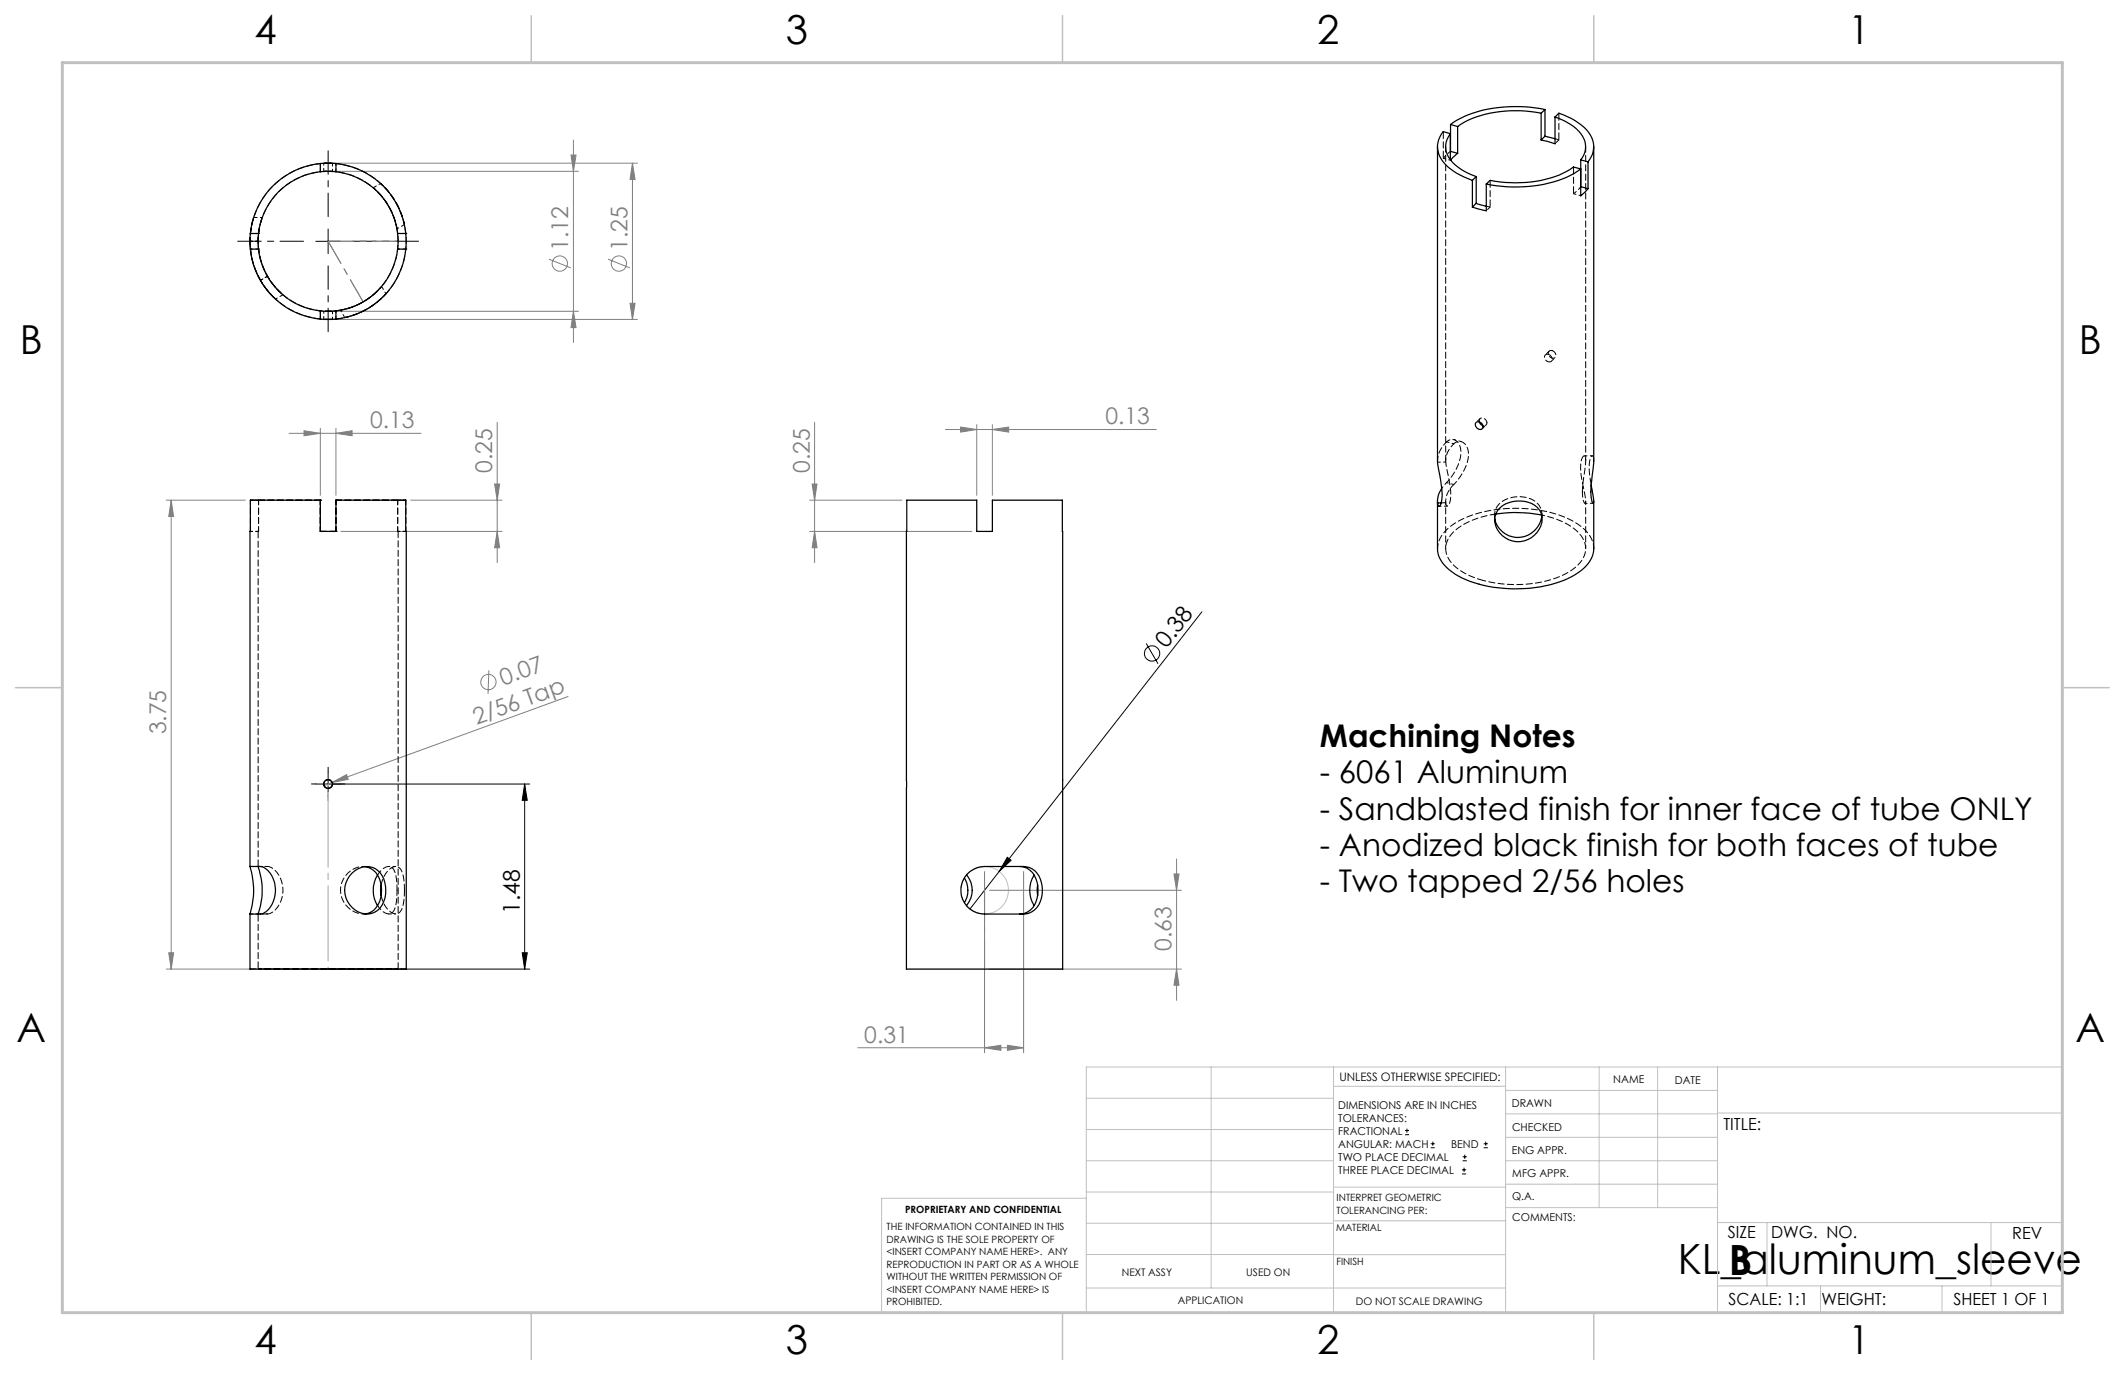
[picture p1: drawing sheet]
<svg xmlns="http://www.w3.org/2000/svg" width="432mm" height="279mm" viewBox="0 0 432 279" stroke-linecap="round" stroke-linejoin="round" font-family="sans-serif">
<g fill="none" stroke="#808080" stroke-width=".2">
<path d="M67.7 34.8h49.8M67.7 33.2h61.8M116 31.5h1.1l-.6 3.3zM116.5 28.5v41.1M128.5 33.2l.5 3.3h-1zM128.5 33.2v31.7M111.5 52.7l4.5 1.7M123.5 52.7l4.5 1.7M67.7 63.3h49.8M67.7 64.9h61.8M116.5 63.3l.6 3.3h-1.1zM128 61.6h1l-.5 3.3z"/>
<path d="M58.7 88.1h26.8M61.8 87.5l3.3 .6-3.3 .4zM65.1 87v13.6M68.3 88.1l3.2-.6v1zM68.3 87v13.6M100.5 98.4h1l-.5 3.2zM101 85.8v28.5M165 98.4h1l-.5 3.2zM165.5 85.8v28.5M192.1 87.3h42.8M195.2 86.8l3.3 .5-3.3 .5zM198.5 86.3v14.3"/>
<path d="M201.6 87.3l3.4-.5v1zM201.6 86.3v14.3M33.8 101.6h16M34.8 101.6l.5 3.4h-1zM34.8 101.6v95.3M69.3 108h32.7M83.5 101.6h18.5M101 108l.5 3.3h-1zM164.5 101.6h18.8M164.5 108h33M165.5 108l.5 3.3h-1zM99.3 136.2l-.1 4.8"/>
<path d="M67.5 159l2.9-1.6 .4 1zM67.5 159l-1.7 .6M115.4 141.5l-47.9 17.5M200.1 177.1v36.8M208 177.1v36.8M238.5 177.6h1.1l-.5 3.3zM239.1 174.6v28.7M33.8 196.9h17.6M34.3 193.6h1l-.5 3.3zM201.1 196.9h39M201.1 180.9h39M239.1 196.9l.5 3.3h-1.1z"/>
<path d="M174.3 212.9h33.7M200.1 212.9l3.3-.5v1zM204.7 212.4l3.3 .5-3.3 .5z"/>
<circle cx="113.8" cy="53.6" r="1.55"/>
<circle cx="125.8" cy="53.6" r="1.55"/>
<circle cx="99.3" cy="138.6" r="1.55"/>
</g>
<g fill="none" stroke="#000" stroke-width=".2">
<path d="M64.2 49h4.9M66.7 46.5v5M232.9 130.7l2.4 4.2M244.2 124.3l-41.2 52.8M66.7 156.8v5M106.6 159.3v37.6M106.6 159.3l.5 3.3h-1zM107.6 159.3h-43.4M203 177.1l-5.9 7.6M204.7 174.2l.8 .6-2.5 2.3zM67.7 196.9h39.9M106.1 193.6h1l-.5 3.3z"/>
<path d="M285.5 230.6h.8M285.5 229.7h.8M285.9 229.3v.9M290.7 233.2h.8M290.7 232.4h.8M291.1 232v.8M297.1 238.5h.8M297.1 237.7h.8M297.2 235.9h.9M297.2 235.1h.9M297.5 237.3v.8M297.6 234.6v.9"/>
<path d="M301.5 233.2h.8M301.5 232.4h.8M301.9 232v.8"/>
<circle cx="234.1" cy="132.8" r="1.55"/>
</g>
<path d="M204.7 179.5a4.8 4.8 0 0 0-8.1-2 4.8 4.8 0 0 0 2.2 8 4.8 4.8 0 0 0 6-5.7l-.1-.3" fill="none" stroke="#c0c0c0" stroke-width=".2" stroke-dasharray="15.2 1.3 1.3 1.3" stroke-dashoffset="2" stroke-linecap="butt"/>
<path d="M64.2 159.3h-.9M66.7 156.8v-.9M69.2 159.3h.9M66.7 161.8v.9" fill="none" stroke="#000" stroke-width=".2" stroke-dasharray="15.2 1.3 1.3 1.3"/>
<path d="M66.7 196.9v-37.6" fill="none" stroke="#c0c0c0" stroke-width=".2" stroke-dasharray="15.2 1.3 1.3 1.3" stroke-dashoffset="-1.7"/>
<path d="M200.1 196.9v-16" fill="none" stroke="#c0c0c0" stroke-width=".2" stroke-dasharray="15.2 1.3 1.3 1.3" stroke-dashoffset="9.1"/>
<g fill="none" stroke="#c0c0c0" stroke-width=".2">
<path d="M246.1 216.8v44.9M271 216.8v49.9M305.9 216.8v49.9M324.9 216.8v28.6M336.8 216.8v28.6M349 216.8v49.9M220.7 235.9h50.3M220.7 229.5h50.3M220.7 223.2h50.3M271 220.7h34.9M305.9 231.1h43.1M305.9 226.3h43.1"/>
<path d="M305.9 221.6h43.1M305.9 235.9h43.1M349 226.2h70.1M220.7 243.5h-41.6v23.2h240v-49.9h-198.4v49.9M220.7 248.6h50.3M220.7 242.2h50.3M220.7 254.9h50.3M271 255h34.9M271 248.1h35M271 241.2h35M305.9 240.6h43.1M306 245.4h43"/>
<path d="M349 248.4h70.1M359.1 248.4v12.9M404.6 248.4v12.9M220.7 261.7h85.2M349 261.3h70.1M369.9 261.3v5.4M394.6 261.3v5.4"/>
</g>
<path d="M107.9 3.2v9.5M215.9 3.2v9.5M323.8 3.2v9.5M3.1 139.7h9.6M419.1 139.7h9.5M107.9 266.7v9.6M215.9 266.7v9.6M323.8 266.7v9.6" fill="none" stroke="#c0c0c0" stroke-width=".3"/>
<path d="M12.7 12.7h406.4v254h-406.4z" fill="none" stroke="#c0c0c0" stroke-width=".6"/>
<path d="M61.7 49h-13.4M66.7 44v-13.4M66.7 54v13.4M71.7 49h13.4" fill="none" stroke="#000" stroke-width=".2" stroke-dasharray="15.2 1.3 1.3 1.3" stroke-dashoffset="10.5"/>
<path d="M66.7 49h14.2M66.7 49l7.1 12.3" fill="none" stroke="#808080" stroke-width=".2" stroke-dasharray="15.2 1.3 1.3 1.3" stroke-dashoffset="10"/>
<g fill="#000">
<path d="M204.7 174.2l.8 .6-2.5 2.3z"/>
<path d="M106.1 193.6h1l-.5 3.3zM106.6 159.3l.5 3.3h-1z"/>
</g>
<g fill="#808080">
<path d="M67.5 159l2.9-1.6 .4 1z"/>
<path d="M239.1 196.9l.5 3.3h-1.1zM238.5 177.6h1.1l-.5 3.3z"/>
<path d="M200.1 212.9l3.3-.5v1zM204.7 212.4l3.3 .5-3.3 .5z"/>
<path d="M61.8 87.5l3.3 .6-3.3 .4zM68.3 88.1l3.2-.6v1z"/>
<path d="M116 31.5h1.1l-.6 3.3zM116.5 63.3l.6 3.3h-1.1zM128.5 33.2l.5 3.3h-1zM128 61.6h1l-.5 3.3zM34.8 101.6l.5 3.4h-1zM34.3 193.6h1l-.5 3.3zM100.5 98.4h1l-.5 3.2zM101 108l.5 3.3h-1zM165 98.4h1l-.5 3.2zM165.5 108l.5 3.3h-1z"/>
<path d="M195.2 86.8l3.3 .5-3.3 .5zM201.6 87.3l3.4-.5v1z"/>
</g>
<g fill="none" stroke="#000" stroke-width=".25">
<path d="M65.1 34.9a14.2 14.2 0 0 0-12.6 12.5M65.1 33.2a15.9 15.9 0 0 0-14.2 14.2M65.1 34.9h3.2M65.1 33.2h3.2M65.1 33.2v1.7M68.3 33.2a15.9 15.9 0 0 1 14.1 14.2M68.3 34.9a14.2 14.2 0 0 1 12.5 12.5M68.3 33.2v1.7M292.1 29.8v64.1l.2 1.4a17.5 17.5 0 0 1 .5 6.9l-.2 .6-.2 .1-.2-.2-.1-.5M294.7 27.2l-1.4-.5a4.8 4.8 0 0 0 .8 7.1l1.8 1.4 3.3 1.5M294.7 27.2a4.4 4.4 0 0 0 1 6.3l1.9 1.3 2.4 1.1M294.7 27.2v5.3"/>
<path d="M294.7 25.3v5.5l1.5 .4M294.7 25.3l1.5 .4M296.2 31.2l-1.4 1.4M296.2 25.7v5.5M299.2 36.7v5.4M300 35.9v5.4M300 35.9l-.8 .8M302 37.4v5.4l-2.8-.7M302 37.4l.8-.7a24.3 24.3 0 0 0 15.6-1.9l1.3-.9 1.5 .4a22.6 22.6 0 0 1-13.9 3.7l-3.2-.3zM313.2 23a24.6 24.6 0 0 0-15.7 1.8l-1.3 .9M313.2 23v5.4M313.9 22.3a27.2 27.2 0 0 0-17.8 2.1l-1.4 .9"/>
<path d="M313.9 27.7l2.1 .5M313.9 22.3v5.4M313.9 22.3l-.7 .7M313.9 27.7l-.7 .7M316 23.8l.8-.8a12.1 12.1 0 0 1 6.3 4.4 4.6 4.6 0 0 1-.4 5.5M316 23.8a9.1 9.1 0 0 1 6.1 4.9l.1 .6a4.1 4.1 0 0 1-1 3.2M316 23.8v5.4l-2.8-.8M321.2 32.5v7.3l1.5-1.5M321.2 32.5l1.5 .4M321.2 37.9l1.5 .4M322.7 32.9v5.4M323.8 29.8v64.2l-.1 1.4a15.8 15.8 0 0 0-.1 6.8h.2v-.4l-.5-3.2"/>
<path d="M50.9 50.6a15.9 15.9 0 0 0 14.2 14.2M50.9 47.4v3.2M50.9 50.6h1.6M50.9 47.4h1.6M52.5 50.6a14.2 14.2 0 0 0 12.6 12.6M52.5 47.4l-.1 1.6 .1 1.6M80.8 50.6a14.2 14.2 0 0 1-12.5 12.6M80.8 47.4l.1 1.2-.1 2M80.8 50.6h1.6M80.8 47.4h1.6M82.4 50.6a15.9 15.9 0 0 1-14.1 14.2M82.4 47.4l.1 1.6-.1 1.6"/>
<path d="M300 41.3l2 .6M300 41.3l-.8 .8M65.1 63.2h3.2M65.1 64.8h3.2M65.1 63.2v1.6M65.8 64.9h.1M67.6 64.9h.1M68.3 63.2v1.6M292.9 99.2l-.6 1.4-.2 1.6M299.9 85.9a.87 .87 0 0 1 1.2 .1 .87 .87 0 0 1-.1 1.2 .98 .98 0 0 1-1.1-1.3zM300.6 85.7l.2 .4 .5 .4M184.3 101.6h14.2v6.4h3.1v-6.4h14.3v95.3h-31.7z"/>
<path d="M292.1 102.2h.7M303.9 104.5a28.3 28.3 0 0 1 9.4 .2M304.7 103.3a6 6 0 0 1 7.6-.2 3.8 3.8 0 0 1-.5 5.6 4.7 4.7 0 0 1-5.3 .9 4.7 4.7 0 0 1-2.7-4.6l.5-1.2zM313.3 104.7a4.8 4.8 0 0 1-4.5 4.5 4.8 4.8 0 0 1-5.1-3.7M323.8 101.8v9.7a6.4 6.4 0 0 1-3.7 5.3 26.1 26.1 0 0 1-16.6 2.5 17.1 17.1 0 0 1-10.1-4.6l-.4-.5a4.6 4.6 0 0 1-.9-2.7v-9.6M50.8 176.1a16 16 0 0 1 0 9.6M50.8 176.1h.3a5.3 5.3 0 0 1 2.9 .4 5.8 5.8 0 0 1-.5 9.1l-.6 .1h-2.1M50.8 176.1l.1-74.5h14.2v6.4h3.2v-6.4h14.1l.1 95.3h-31.7v-11.2M52.4 176.1a14.2 14.2 0 0 1 0 9.6M71.6 177.4a3.8 3.8 0 0 1 4-1.2 3.8 3.8 0 0 1 2.6 3.2 5.4 5.4 0 0 1-2 5.9 4.5 4.5 0 0 1-6.1-3.7 4.9 4.9 0 0 1 1.5-4.2zM74.2 176.1a4 4 0 0 1 3.3 4 5.1 5.1 0 0 1-2.1 5.2l-1.2 .4M76.7 177.8a5.9 5.9 0 0 0 0 6.2"/>
<path d="M77.4 179.9l-.1 1.1 .1 1M196 178.4a4.8 4.8 0 0 1 0 5M196.4 177.8a4.7 4.7 0 0 1 0 6.2M196.5 177.7a5.2 5.2 0 0 1 4.6-1.6h6a4.1 4.1 0 0 1 4.7 4.1 5 5 0 0 1-2.8 5.4l-1 .1h-6.9a4.9 4.9 0 0 1-5.2-2.3 4.9 4.9 0 0 1 .6-5.7zM207.2 176.1a3.8 3.8 0 0 1 3.5 3.2 5.9 5.9 0 0 1-1.3 5.6 3.2 3.2 0 0 1-2.2 .8M210.1 177.8a5.9 5.9 0 0 0 0 6.2M210.9 179.9l-.2 1.1 .2 1"/>
<circle cx="66.7" cy="159.3" r=".89"/>
</g>
<g fill="none" stroke="#000" stroke-width=".2" stroke-dasharray="1.3 .6">
<path d="M65.1 34.9h.1M65.1 33.2h.1M68.3 34.9h.1M68.3 33.2h.1M294.7 32.5v.1M294.7 32.6l.1-.1M50.9 50.6h.1M50.9 47.4h.1M52.5 50.6h.1M52.5 47.4h.1M80.8 47.4h.1M80.8 50.6h.1"/>
<path d="M82.5 47.4h.1M82.5 50.6h.1M65.1 63.2h.1M65.1 64.8h.1M68.3 63.2h.1M68.3 64.8h.1M50.8 108h.1M52.5 108h.1M65.1 108h3.2M65.1 108h.1M65.1 101.6h.1M68.3 108h.1"/>
<path d="M68.3 101.6h.1M68.3 108h-3.2M80.8 108h.1M82.5 108h.1M80.9 196.9v-88.9M82.2 180.9l-.2-2.3a2.54 2.54 0 0 0-1.4-2.5 3.7 3.7 0 0 0-3 3.3l-.1 .5M82.6 196.9h-31.8"/>
</g>
<g fill="none" stroke="#000" stroke-width=".2" stroke-dasharray="1.3 .6" stroke-dashoffset=".8">
<path d="M65.1 33.2v1.7M65.8 33.1v1.7M67.6 34.8v-1.7M68.3 33.2v1.7M293.3 32.2l1.4 .4M319.7 39.4l1.5 .4M50.8 49h1.7M50.9 47.4h1.6M50.9 50.6h1.6M52.5 49h-1.7M52.9 57l1.5-.9M54.4 56.1l-1.5 .9"/>
<path d="M80.8 50.6h1.7M80.8 47.4h1.7M65.1 63.2v1.6M65.8 63.2v1.7M67.6 64.9v-1.7M68.3 63.2v1.6M293.8 93.9h-1.7M293.9 98.1l-.9 1.1M293.9 89.8l1.5 .4M295.4 98.5l-1.5-.4M296.9 89.7l-1.5-.4M323.6 92.6h-1.7"/>
<path d="M50.9 101.6h1.6M50.9 108h1.6M52.5 101.6h-1.6M80.8 101.6h1.7M80.8 108h1.7M82.5 101.6h-1.7M292.4 102.9l1.7-.1M322.1 102.3h1.6M50.8 176.1h1.7M52.5 185.7h-1.7"/>
</g>
<path d="M66.7 34.8h-.9h1.8h-.9M66.7 33.1l-.9 .1h1.8l-.9-.1M293.3 26.7v5.5M302.8 36.6v5.5M316.8 28.4v-5.4M319.7 39.4v-5.5M67.6 63.2h-1.8h1.8M67.6 64.9h-1.8h1.8M323.9 93.7l-.1-.9-.1-.2-.3 .1a9.3 9.3 0 0 0-.1 5.9M52.5 185.7v11.2M66.7 196.9h14.2h-28.4h14.2" fill="none" stroke="#000" stroke-width=".2" stroke-dasharray="1.3 .6" stroke-dashoffset="-.2"/>
<path d="M52.5 49a14.2 14.2 0 0 0 1.9 7.1M54.4 56.1a14.2 14.2 0 0 1-1.9-7.1M66.7 63.2a14.2 14.2 0 0 0 12.5-21 14.2 14.2 0 0 0-24.5-.9 14.2 14.2 0 0 0 11 21.9h1M301.3 117.9a24.5 24.5 0 0 0 17.6-1.7 5.6 5.6 0 0 0 3.3-5.4 7 7 0 0 0-4.3-4.6l-2.4-1-2.2-.5M66.7 158.4a.89 .89 0 0 0-.8 1.3 .89 .89 0 0 0 1.5 .1 .89 .89 0 0 0-.5-1.4h-.2M66.9 158.4a.89 .89 0 0 0-1.1 1.1 .89 .89 0 0 0 1.4 .5 .89 .89 0 0 0-.1-1.5l-.2-.1M67.6 159.3a.89 .89 0 0 1-1.3 .8 .89 .89 0 0 1-.2-1.5 .89 .89 0 0 1 1.4 .5l.1 .2M54.4 176.1h-1.5M80.4 176.1h-1.4M52.9 185.7h1.5M79 185.7h1.4" fill="none" stroke="#000" stroke-width=".2" stroke-dasharray="1.3 .6" stroke-dashoffset=".7"/>
<g fill="none" stroke="#000" stroke-width=".2" stroke-dasharray="1.3 .6" stroke-dashoffset=".3">
<path d="M50.8 49a15.9 15.9 0 0 0 2.1 8M52.9 57a15.9 15.9 0 0 1-2.1-8M80.7 46.5a14.2 14.2 0 0 0-4.8-8.3 14.2 14.2 0 0 1 4.8 8.3M66.7 64.9a15.9 15.9 0 0 0 13.9-23.5 15.9 15.9 0 0 0-27.3-.9 15.9 15.9 0 0 0 12.3 24.4h1.1M69.2 63a14.2 14.2 0 0 0 8.3-4.8 14.2 14.2 0 0 1-8.3 4.8M50.9 108v-6.4M52.5 101.6v6.4M52.5 108v-6.4M65.1 101.6v6.4M65.1 108v-6.4M68.3 108v-6.4M68.3 101.6v6.4"/>
<path d="M80.8 101.6v6.4M80.8 108v-6.4M82.5 101.6v6.4M323.9 111.5a6.2 6.2 0 0 0-3.2-5 25.1 25.1 0 0 0-16.2-3 18.6 18.6 0 0 0-10.7 4.3l-1.1 1.5-.5 1.1-.1 1.1"/>
</g>
<g fill="none" stroke="#000" stroke-width=".2" stroke-dasharray="1.3 .6" stroke-dashoffset=".5">
<path d="M293.3 32.2l1.5-1.5M316.8 28.4l-.8 .8M50.8 49a15.9 15.9 0 0 1 .7-4.8v.2a15.9 15.9 0 0 0-.7 4.6M52.5 49a14.2 14.2 0 0 1 .8-4.8v.1a14.2 14.2 0 0 0-.8 4.7M52.9 57a15.9 15.9 0 0 0 3.1 3.8l-.2-.2a15.9 15.9 0 0 1-2.9-3.6M54.4 56.1a14.2 14.2 0 0 0 3.1 3.8l-.1-.1a14.2 14.2 0 0 1-3-3.7M302.8 42.1l-.8 .7M314.8 71.4l-.8 .7M315.2 73.4l.8-.8M293.8 93.9a4.7 4.7 0 0 1 1.6-3.7M293.9 98.1a9.7 9.7 0 0 0 2.9-6.6 2.03 2.03 0 0 0-2.1-2.2l-.8 .5M295.4 98.5a4.7 4.7 0 0 0-1.6 3.7"/>
<path d="M300.7 85.1l-.7 .7M301.2 87.1l.8-.8M292.9 102.2h.9"/>
</g>
<g fill="none" stroke="#000" stroke-width=".2" stroke-dasharray="1.3 .6" stroke-dashoffset=".4">
<path d="M316 28.2l.8 .2M82.2 45.6a15.9 15.9 0 0 0-4.8-8.3 15.9 15.9 0 0 1 4.8 8.3M302.8 42.1l-.8-.2M70.1 64.5a15.9 15.9 0 0 0 8.3-4.8 15.9 15.9 0 0 1-8.3 4.8M292.1 93.6a5.3 5.3 0 0 1 1.8-3.8M293.8 93.9l.2 1.3a15.8 15.8 0 0 1 .6 6.9l-.5 .7-.2-.2-.1-.4M295.4 98.5a10.3 10.3 0 0 0 3-6.2 2.33 2.33 0 0 0-2-2.6l-1 .5M303.7 104.7a4 4 0 0 1 3.7-3.7 5.5 5.5 0 0 1 5.3 1.7 3.1 3.1 0 0 1 .6 2M303.7 105l.1 .9M303.8 105.5l-.1-.8M313.4 105.2l-.1-.9M74.6 176.1h-.8"/>
<path d="M73.8 185.7h.8"/>
</g>
<path d="M77.4 37.3l-1.5 .9M53.3 44.2h-1.8M78.4 59.7l-.9-1.5M80.7 46.5l1.5-.9M56 60.8l1.5-.9M69.2 63l.9 1.5" fill="none" stroke="#000" stroke-width=".2" stroke-dasharray="1.3 .6" stroke-dashoffset=".9"/>
<path d="M293.8 29.8v63.8M300.6 85.7a.66 .66 0 0 1 .4-.8 .66 .66 0 0 1 .8 .4l.3 .6M321.5 100l.2-2.3a15.6 15.6 0 0 0 .4-4.9l-.2-.2a2.64 2.64 0 0 0-.7 2.4l.3 3a12.7 12.7 0 0 1 .6 4.2h-.1l-.3-.5-.2-1.7M65.1 101.6h-14.2M82.5 101.6h-14.2M76.7 184a2.89 2.89 0 0 0 2.5 1.7 2.43 2.43 0 0 0 1.4-2.5l.1-2.3M80.7 180.9l-.1-2.3a2.51 2.51 0 0 0-1.4-2.5 2.89 2.89 0 0 0-2.5 1.7" fill="none" stroke="#000" stroke-width=".2" stroke-dasharray="1.3 .6" stroke-dashoffset=".2"/>
<path d="M314.6 72a.7 .7 0 0 0-.8 .5 .7 .7 0 0 0 .5 .9 .65 .65 0 0 0 .9 0 .65 .65 0 0 0 0-.9l-.6-.5M315.4 71.2a.7 .7 0 0 0-.8 .6 .7 .7 0 0 0 .5 .8 .66 .66 0 0 0 .9 .1 .66 .66 0 0 0 0-1l-.6-.5M322.2 93.6v-63.8M52.5 101.6h12.6M65.1 101.6h-12.6M68.3 101.6h12.5M80.8 101.6h-12.5M304 104.4a15.5 15.5 0 0 0-9 4.1 4.3 4.3 0 0 0 .6 6.6 14.1 14.1 0 0 0 5.7 2.8M54.4 176.1a4 4 0 0 1 2.9 3.2 5.5 5.5 0 0 1-2.3 6.3l-.6 .1M77.5 181.9a4.4 4.4 0 0 0 2.8 3.8 1.79 1.79 0 0 0 1.6-1.9l.3-2.9" fill="none" stroke="#000" stroke-width=".2" stroke-dasharray="1.3 .6" stroke-dashoffset=".1"/>
<path d="M321.2 37.9l-1.5 1.5M302.1 85.9a.58 .58 0 0 1-.8 .6M293.8 101.9v9.6M322.2 111.5v-9.7M69.2 180.9a4.8 4.8 0 0 1 5-4.8M74.2 185.7a4.8 4.8 0 0 1-5-4.8" fill="none" stroke="#000" stroke-width=".2" stroke-dasharray="1.3 .6" stroke-dashoffset=".6"/>
<path d="M54.4 176.1h-1.9M52.5 185.7h1.9" fill="none" stroke="#000" stroke-width=".2" stroke-dasharray="1.3 .6" stroke-dashoffset="1"/>
<path d="M52.5 108v68.1" fill="none" stroke="#000" stroke-width=".2" stroke-dasharray="1.3 .6" stroke-dashoffset="-.1"/>
<g font-size="8.5">
<text x="340.9" y="258.9">KL_aluminum_sleeve</text>
<text x="351.3" y="259">B</text>
</g>
<g font-size="8.1">
<text x="51.7" y="9">4</text>
<text x="159.7" y="9">3</text>
<text x="267.6" y="9">2</text>
<text x="375.6" y="9">1</text>
<text x="4" y="72">B</text>
<text x="422.4" y="72">B</text>
<text x="3.3" y="211.7">A</text>
<text x="421.7" y="211.7">A</text>
<text x="51.7" y="275.2">4</text>
<text x="159.7" y="275.2">3</text>
<text x="267.6" y="275.2">2</text>
<text x="375.6" y="275.2">1</text>
</g>
<g font-size="6.3">
<text x="268.2" y="151.8">Machining Notes</text>
<text x="268.2" y="159.2">- 6061 Aluminum</text>
<text x="268.2" y="166.5">- Sandblasted finish for inner face of tube ONLY</text>
<text x="268.2" y="173.9">- Anodized black finish for both faces of tube</text>
<text x="268.2" y="181.2">- Two tapped 2/56 holes</text>
</g>
<g font-size="4.7" fill="#808080">
<text x="115.5" y="51" transform="rotate(-90 115.5 51)">1.12</text>
<text x="127.5" y="51" transform="rotate(-90 127.5 51)">1.25</text>
<text x="75.2" y="87">0.13</text>
<text x="224.6" y="86.3">0.13</text>
<text x="100" y="96.2" transform="rotate(-90 100 96.2)">0.25</text>
<text x="164.5" y="96.2" transform="rotate(-90 164.5 96.2)">0.25</text>
<text x="102.3" y="139.3" transform="rotate(-20 102.3 139.3)">0.07</text>
<text x="33.8" y="149.2" transform="rotate(-90 33.8 149.2)">3.75</text>
<text x="96.8" y="147.3" transform="rotate(-20 96.8 147.3)">2/56 Tap</text>
<text x="238.1" y="193.3" transform="rotate(-90 238.1 193.3)">0.63</text>
<text x="175.6" y="211.9">0.31</text>
</g>
<g font-size="4.7">
<text x="237" y="131.8" transform="rotate(-52 237 131.8)">0.38</text>
<text x="105.6" y="185.7" transform="rotate(-90 105.6 185.7)">1.48</text>
</g>
<g font-size="3.4">
<text x="350.2" y="229.5">TITLE:</text>
<text x="351.1" y="251.6">SIZE</text>
<text x="359.9" y="251.6">DWG. NO.</text>
<text x="408.9" y="251.7">REV</text>
<text x="351.2" y="265.2">SCALE: 1:1</text>
<text x="370.1" y="265.3">WEIGHT:</text>
<text x="396.9" y="265.2">SHEET 1 OF 1</text>
</g>
<text font-size="2.4" x="272.2" y="219.7">UNLESS OTHERWISE SPECIFIED:</text>
<g font-size="2.2">
<text x="327.8" y="220.1">NAME</text>
<text x="340.3" y="220.2">DATE</text>
<text x="271.9" y="225.3">DIMENSIONS ARE IN INCHES</text>
<text x="271.9" y="227.9">TOLERANCES:</text>
<text x="307.2" y="224.9">DRAWN</text>
<text x="271.9" y="230.6">FRACTIONAL</text>
<text x="271.9" y="233.2">ANGULAR: MACH</text>
<text x="294.9" y="233.2">BEND</text>
<text x="307.3" y="229.8">CHECKED</text>
<text x="271.9" y="235.9">TWO PLACE DECIMAL</text>
<text x="271.9" y="238.5">THREE PLACE DECIMAL</text>
<text x="307.2" y="234.5">ENG APPR.</text>
<text x="307.3" y="239.2">MFG APPR.</text>
<text x="307.3" y="243.9">Q.A.</text>
<text x="307.3" y="248.1">COMMENTS:</text>
</g>
<g font-size="2.1">
<text x="227.9" y="259.2">NEXT ASSY</text>
<text x="253.3" y="259.2">USED ON</text>
<text x="239.3" y="265">APPLICATION</text>
<text x="275.5" y="265.1">DO NOT SCALE DRAWING</text>
</g>
<g font-size="2">
<text x="271.6" y="244.1">INTERPRET GEOMETRIC</text>
<text x="180.2" y="250">THE INFORMATION CONTAINED IN THIS</text>
<text x="183.9" y="246.4">PROPRIETARY AND CONFIDENTIAL</text>
<text x="271.5" y="250.2">MATERIAL</text>
<text x="271.6" y="246.6">TOLERANCING PER:</text>
<text x="180.2" y="252.5">DRAWING IS THE SOLE PROPERTY OF</text>
<text x="180.2" y="255.1">&lt;INSERT COMPANY NAME HERE&gt;. ANY</text>
<text x="180.2" y="257.6">REPRODUCTION IN PART OR AS A WHOLE</text>
<text x="271.5" y="257">FINISH</text>
<text x="180.2" y="260.1">WITHOUT THE WRITTEN PERMISSION OF</text>
<text x="180.2" y="262.6">&lt;INSERT COMPANY NAME HERE&gt; IS</text>
<text x="180.2" y="265.2">PROHIBITED.</text>
</g>
</svg>
